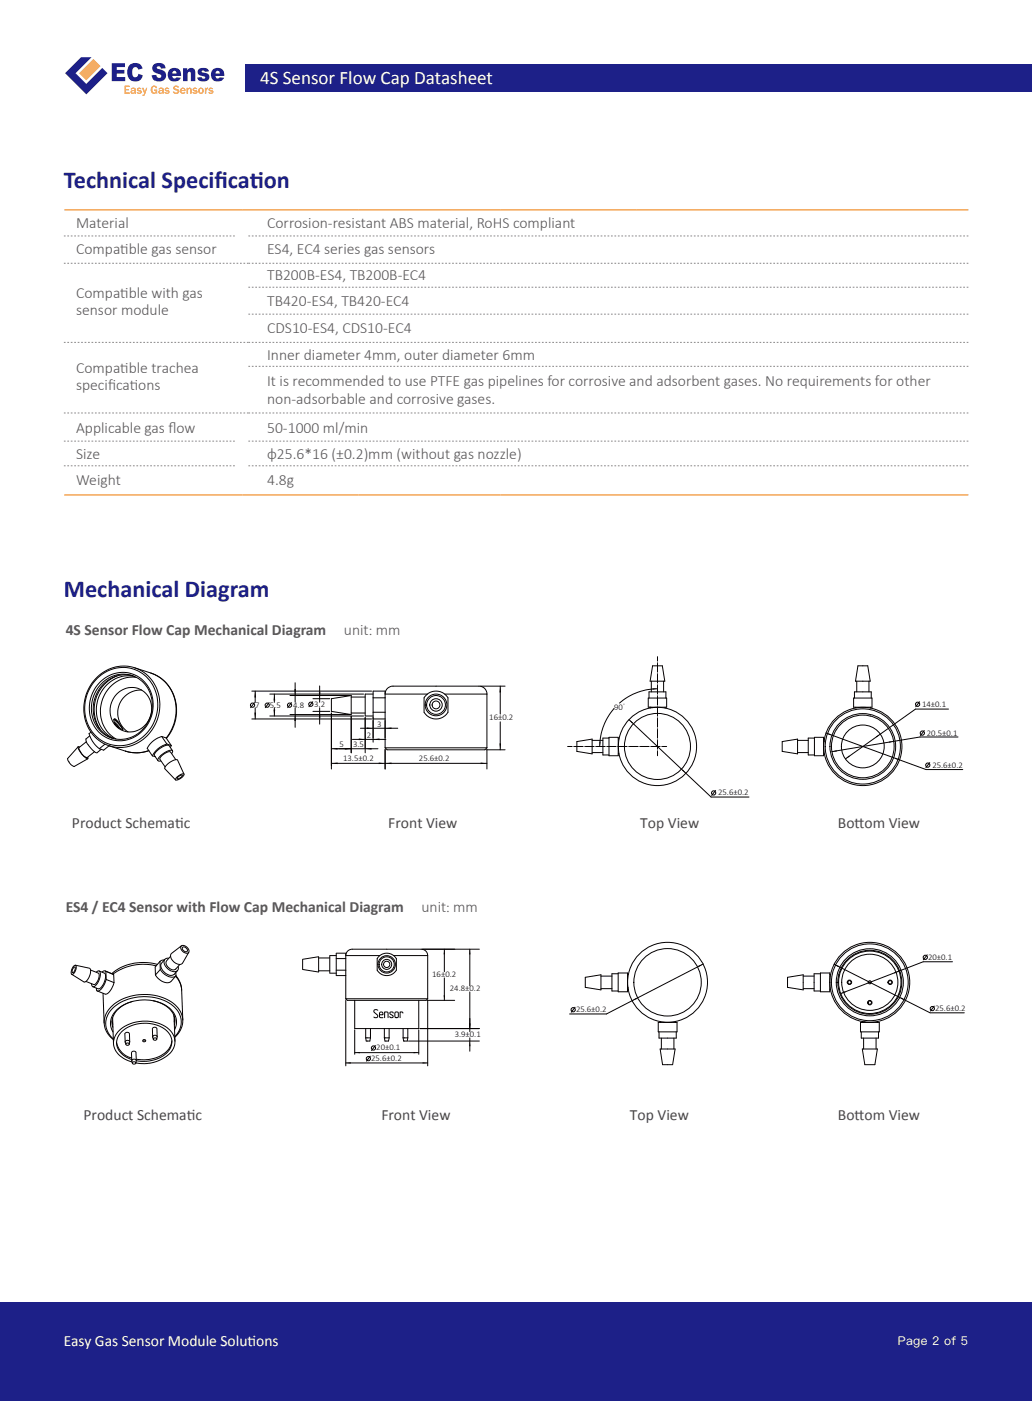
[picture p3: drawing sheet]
<svg xmlns="http://www.w3.org/2000/svg" width="210mm" height="285mm" viewBox="0 0 210 285" stroke-linecap="round" stroke-linejoin="round" font-family="sans-serif">
<g fill="#1d2088">
<path d="M0 265h210v20h-210z"/>
<path d="M49.9 13h160.1v5.7h-160.1z"/>
<path d="M22.7 12.9h2.7v.7h-1.7v.6h1.6v.8h-1.6v.7h1.8v.8h-2.8z"/>
<path d="M26.3 13.3a1.57 1.57 0 0 1 2.7 .6l-.9 .3a.62 .62 0 0 0-.7-.6 .62 .62 0 0 0-.5 .8v.3a.72 .72 0 0 0 .1 .8 .72 .72 0 0 0 .8 .1l.4-.6 .9 .3a1.61 1.61 0 0 1-1.9 1.2 1.61 1.61 0 0 1-1.3-1.8l.1-.8z"/>
<path d="M31.2 13.2a1.48 1.48 0 0 1 2.5 .7l-.9 .1a.41 .41 0 0 0-.4-.6 .41 .41 0 0 0-.4 .5l.1 .1a1.63 1.63 0 0 1 1.7 1.3 1.49 1.49 0 0 1-1.5 1.3 1.49 1.49 0 0 1-1.4-1.3l.9-.1a.48 .48 0 0 0 .5 .7 .48 .48 0 0 0 .4-.7h-.1a1.75 1.75 0 0 1-1.6-1.3z"/>
<path d="M37.3 13.9h.8v.4a.87 .87 0 0 1 1.1-.4 .87 .87 0 0 1 .5 .9v1.7h-.9v-1.7a.39 .39 0 0 0-.5-.1 .39 .39 0 0 0-.1 .5v1.3h-.9z"/>
<path d="M40.5 14.1a1.41 1.41 0 0 1 2 .4l-.8 .1a.32 .32 0 0 0-.4-.3 .32 .32 0 0 0-.3 .3l.2 .1a1.06 1.06 0 0 1 1.4 1.1 1.37 1.37 0 0 1-1.3 .8 1.37 1.37 0 0 1-1.2-.8l.9-.1a.35 .35 0 0 0 .4 .4 .35 .35 0 0 0 .3-.5 1.58 1.58 0 0 1-1.5-.8z"/>
<path d="M13.2 14.9l3.3-3.3h2.1l-3.2 3.3 2.2 2.2 3.2-3.3 1.1 1.1-4.3 4.3z"/>
<path d="M34.5 14.2a1.39 1.39 0 0 1 1.6-.3 1.39 1.39 0 0 1 .8 1.5h-1.9a.47 .47 0 0 0 .4 .5 .47 .47 0 0 0 .5-.2l.9 .1a1.44 1.44 0 0 1-2.1 .6 1.44 1.44 0 0 1-.2-2.2zM35.2 14.6l-.2 .4h.9l-.1-.5a.41 .41 0 0 0-.6 .1z"/>
<path d="M43.3 14.2a1.39 1.39 0 0 1 1.6-.3 1.39 1.39 0 0 1 .7 1.5h-1.8a.47 .47 0 0 0 .4 .5 .47 .47 0 0 0 .5-.2l.9 .1a1.44 1.44 0 0 1-2.1 .6 1.44 1.44 0 0 1-.2-2.2zM43.9 14.6l-.1 .4h.9l-.1-.5a.41 .41 0 0 0-.7 .1z"/>
</g>
<g fill="#ee7800">
<path d="M16.1 14.9l2.9-2.9 1.4 1.4-2.8 2.9z"/>
<path d="M25.4 17.4h1v.3h-.8v.4h.6v.3h-.6v.4h.8v.3h-1z"/>
<path d="M28 17.9l.3-.1 .4 .2 .1 .1-.5-.1-.2 .2 .4 .1a.42 .42 0 0 1 .3 .6 .42 .42 0 0 1-.7 .2l-.3-.3 .5 .1 .2-.1v-.1a.48 .48 0 0 1-.5-.2 .48 .48 0 0 1 0-.6z"/>
<path d="M28.9 17.9h.3l.3 .8 .2-.8h.3l-.7 1.6h-.3v-.2l.3-.1 .1-.1z"/>
<path d="M30.9 17.7a.62 .62 0 0 1 .6-.3 .62 .62 0 0 1 .5 .5l-.3 .1a.39 .39 0 0 0-.5-.3 .39 .39 0 0 0-.2 .5v.4l.4 .2 .2-.1 .1-.2h-.3v-.3h.6v.9l-.2-.3a.68 .68 0 0 1-.9 .1 .68 .68 0 0 1-.2-.9z"/>
<path d="M33.6 17.9l.4-.1 .4 .2v.1l-.4-.1-.2 .2 .4 .1a.42 .42 0 0 1 .2 .6 .42 .42 0 0 1-.6 .2l-.3-.3 .5 .1 .2-.1v-.1a.48 .48 0 0 1-.5-.2 .48 .48 0 0 1-.1-.6z"/>
<path d="M35.4 17.5l.4-.1 .5 .2 .1 .2h-.3l-.1-.1h-.4v.2l.2 .1a.56 .56 0 0 1 .7 .7 .56 .56 0 0 1-.9 .4l-.4-.4 .3-.1 .4 .3 .3-.3-.1-.1-.4-.2a.45 .45 0 0 1-.4-.3 .45 .45 0 0 1 .1-.5z"/>
<path d="M38 17.9h.2v.2l.3-.2h.4l.1 1.2h-.3v-.9l-.2-.1-.2 .2v.8h-.3z"/>
<path d="M39.3 17.9l.4-.1 .3 .2 .1 .1-.4-.1-.2 .2 .4 .1a.42 .42 0 0 1 .2 .6 .42 .42 0 0 1-.6 .2l-.3-.3 .5 .1 .2-.1v-.1a.48 .48 0 0 1-.5-.2 .48 .48 0 0 1-.1-.6z"/>
<path d="M41.7 17.9h.2v.2l.4-.3v.3l-.3 .3v.7h-.3z"/>
<path d="M42.6 17.9l.3-.1 .4 .2 .1 .1-.5-.1-.2 .2 .4 .1a.42 .42 0 0 1 .2 .6 .42 .42 0 0 1-.6 .2l-.3-.3 .5 .1 .2-.1v-.1a.48 .48 0 0 1-.5-.2 .48 .48 0 0 1 0-.6z"/>
<path d="M26.8 17.9a.5 .5 0 0 1 .5-.1 .5 .5 0 0 1 .3 .5l.1 .8h-.3v-.3a.39 .39 0 0 1-.6 .2 .39 .39 0 0 1-.1-.6l.7-.1-.1-.2-.2-.1-.5 .2zM26.9 18.6l-.1 .1a.29 .29 0 0 0 .4 .2 .29 .29 0 0 0 .2-.4z"/>
<path d="M32.4 17.9a.5 .5 0 0 1 .6-.1 .5 .5 0 0 1 .3 .5v.8h-.2l-.1-.3a.39 .39 0 0 1-.6 .2 .39 .39 0 0 1 0-.6l.6-.1v-.2l-.2-.1-.5 .2zM32.6 18.6l-.1 .1a.29 .29 0 0 0 .4 .2 .29 .29 0 0 0 .1-.4z"/>
<path d="M36.8 18a.55 .55 0 0 1 .7-.1 .55 .55 0 0 1 .2 .6h-.8l.2 .4 .6-.2a.6 .6 0 0 1-.9 .3 .6 .6 0 0 1 0-1zM37 18.1l-.1 .2h.6l-.2-.3z"/>
<path d="M40.3 18.5a.6 .6 0 0 1 1.2 0 .6 .6 0 0 1-1.2 0zM40.7 18.2l-.1 .4 .2 .2a.38 .38 0 0 0 .4-.3 .38 .38 0 0 0-.4-.4z"/>
</g>
<g fill="none" stroke="#898889" stroke-width=".2" stroke-dasharray=".4 .4" stroke-linecap="butt">
<path d="M13 48h34.8M13 53.6h37.5M50.5 48h146.6M50.5 58.4h146.6M50.5 53.6h146.6M13 69.6h37.5M50.5 63.9h146.6M50.5 69.6h146.6M50.5 74.5h146.6M13 84h37.5M13 89.7h34.8M13 94.8h34.8"/>
<path d="M50.5 84h146.6M50.5 89.7h146.6M50.5 94.8h146.6"/>
</g>
<path d="M13.1 42.7h184M13.1 100.7h184" fill="none" stroke="#ee7800" stroke-width=".2"/>
<g fill="none" stroke="#040000" stroke-width=".2">
<path d="M19.7 138.1a7.1 7.1 0 0 1 8-1.8 7.1 7.1 0 0 1 4.4 7 8 8 0 0 1-9.7 8.1 7.9 7.9 0 0 1-3.4-12.5zM19.8 137.7a7.4 7.4 0 0 1 8.3-1.6 7.4 7.4 0 0 1 4.4 7.1 8.4 8.4 0 0 1-9.7 8.7 8.1 8.1 0 0 1-4.6-12.1l.6-.9zM20.5 138.7a6.3 6.3 0 0 1 7.3-1.2 6.3 6.3 0 0 1 3.3 6.6 6.7 6.7 0 0 1-9.9 5.7 7.2 7.2 0 0 1-.7-11.1zM21 138.8a6 6 0 0 1 6.7-1 6 6 0 0 1 3.3 6 6.5 6.5 0 0 1-9.1 6 6.8 6.8 0 0 1-.9-11zM23.9 137.5l-1.6 .8-1.1 .9-1.1 1.5-.7 1.6-.2 1.7 .1 1.5 .4 1.5 .6 1.3M27.1 137.5a6.8 6.8 0 0 0-7.8 9 5.9 5.9 0 0 0 3.6 3.7M27.4 137.6a6.8 6.8 0 0 0-7.6 8.7 6.1 6.1 0 0 0 3.4 4M27.4 135.8l3.3 1.1M27.8 137.8a6.9 6.9 0 0 0-6.5 3.5 6.9 6.9 0 0 0 .4 7.3l.9 1.1 1.1 .6M30.7 136.9a8.3 8.3 0 0 1 3.2 13.3M30.7 136.9a8.3 8.3 0 0 1 3.4 12.8l-.3 .4M101.8 139.6v5.7"/>
<path d="M15.9 151.9l-2.1 2.4 .4 1 .9 .6 2.8-1.5M16.2 152l-.2-.1a2.59 2.59 0 0 0 1.2 2.1 .46 .46 0 0 0 .7 .3v-.3M17.6 150.9l-1.5 1.2a2.71 2.71 0 0 0 1.6 2l1.5-1.2M18.2 149.7l-.7 .6a4 4 0 0 0 2.2 2.8l.9-.7M18.5 148.9l-.4 .3 .5 1.1 .8 1.2 .8 .8M21.4 151.4l-1.2 .9M22.2 151.7l-1.1 .9-.9-.3M22.2 151.7l3.4 1.1M23.2 146.4l.9 .8 .9 1.2M23.2 146.3l.7 .5M23.2 146.9l1.3 1.3M23.3 146.4l.7 .5"/>
<path d="M23.3 147l.8 1M23.4 147.3h.1M23.7 141.2a4.1 4.1 0 0 1 5.3-.7 4.1 4.1 0 0 1 1.7 4.9 4.2 4.2 0 0 1-3.2 3.4 4.2 4.2 0 0 1-4.3-1.6 4.8 4.8 0 0 1 .5-6zM23.9 146.8a.58 .58 0 0 0-.7-.5v.4l.2 .6M23.9 146.8l.1 .1M24 146.9l.8 1.1 .2 .4h-.1a2.91 2.91 0 0 1-1.5-1.2v.1M28.8 140.4l-1.6 .2a4.6 4.6 0 0 0-3.2 3.8 4.6 4.6 0 0 0 2 4.5M30.3 152.7l-2.3 .4-2.4-.3M30.3 152.7a7.4 7.4 0 0 1-4.7 .1M31 153.8l.6 .1M32.9 149.8l-.8 .3-1.1 .8-1 1.3 1 1.6M32.9 149.8l1.1 1.6"/>
<path d="M32.9 149.8l.9 .3 1 1.5M34 151.4l-.9 .3-.9 .6-1.2 1.5M34 151.4l.8 .2M34.8 151.6l-.1 .5M34.9 153.3a.38 .38 0 0 0 .2-.5 .38 .38 0 0 0-.5-.2 3.5 3.5 0 0 0-2.5 2.1l.7 .1M35.1 152.7l-.7-1a3.1 3.1 0 0 0-2.8 1.4l-.2 .5 .7 1.1M35.8 154.5l-1.1-1.5a2.25 2.25 0 0 0-2.2 1.5l1.1 1.5M36 158.1l.4-.3a.82 .82 0 0 1 1.1-.3 1.78 1.78 0 0 1-1.8 1.1zM36.2 158.1l.2-.2a.38 .38 0 0 1 .7-.1l-.4 .4-.6 .2zM37.4 157.5l-1.3-2.9a2.62 2.62 0 0 0-2.5 1.4v.4l2.1 2.3M67.4 142.1l4.1-.6v3.9l-4.1-.7zM71.5 145h2.8"/>
<path d="M71.5 141.8h2.8M75.9 141.2h-1.6v4.5h1.6M75.9 144.9h2.5M75.9 142h2.5M78.4 146.3h-2.5v-5.7h2.5v11.5M78.4 152.1l.4 .4h19.9l.4-.4M78.4 152.1h20.7M86.9 141.3a2.85 2.85 0 0 1 4.3 .7v2.9a2.84 2.84 0 0 1-4.9 0v-2.9zM87 141.2h-8.6a1.61 1.61 0 0 1 1.6-1.6h17.5a1.61 1.61 0 0 1 1.6 1.6M90.5 141.2h8.6M99.1 141.2v10.9M101.8 146.8v5.7"/>
<circle cx="88.7" cy="143.4" r=".8"/>
<circle cx="88.7" cy="143.4" r="1.92"/>
<circle cx="88.7" cy="143.4" r="1.27"/>
<circle cx="88.7" cy="143.4" r="2.21"/>
</g>
<g fill="#040000">
<path d="M101.8 139.6l.1 1.3h-.3z"/>
<path d="M101.6 151.2h.3l-.1 1.3z"/>
</g>
<path d="M97.8 139.6h5M78.4 155.3h20.7M99 152.5h3.8" fill="none" stroke="#040000" stroke-width=".2"/>
<g fill="#040000">
<path d="M78.4 155.3l1.3-.2v.3z"/>
<path d="M97.8 155.1l1.3 .2-1.3 .1z"/>
</g>
<path d="M65 139.5v3.4M65 144v3.3M78.4 152.5v3.9M99.1 152.5v3.9" fill="none" stroke="#040000" stroke-width=".2"/>
<g fill="#040000">
<path d="M64.9 140.8h.3l-.2 1.3z"/>
<path d="M65 144.7l.2 1.3h-.3z"/>
</g>
<path d="M60.1 138.9v4M60.1 144v4M63.7 142.1h3.4M63.7 144.7h3.4" fill="none" stroke="#040000" stroke-width=".2"/>
<g fill="#040000">
<path d="M59.9 140.2h.3l-.1 1.3z"/>
<path d="M60.1 145.4l.1 1.3h-.3z"/>
</g>
<path d="M55.8 141.2v1.7M55.8 144v1.7M59 141.5h12.2M59 145.4h12.2" fill="none" stroke="#040000" stroke-width=".2"/>
<g fill="#040000">
<path d="M55.8 141.2l.2 1.3h-.3z"/>
<path d="M55.7 144.4h.3l-.2 1.3z"/>
</g>
<path d="M51.9 140.6v2.3M51.9 144v2.3M54.9 141.2h19.1M54.9 145.7h19.1" fill="none" stroke="#040000" stroke-width=".2"/>
<g fill="#040000">
<path d="M51.9 140.6l.2 1.3h-.3z"/>
<path d="M51.8 145h.3l-.2 1.3z"/>
</g>
<path d="M51.2 140.6h24.4M51.2 146.3h24.4M67.4 155.3h11" fill="none" stroke="#040000" stroke-width=".2"/>
<g fill="#040000">
<path d="M67.4 155.3l1.3-.2v.3z"/>
<path d="M77.1 155.1l1.3 .2-1.3 .1z"/>
</g>
<path d="M67.4 145v11.4M73.3 148.1h7.6M78.4 152.5v3.9" fill="none" stroke="#040000" stroke-width=".2"/>
<g fill="#040000">
<path d="M74.6 148l1.3 .1-1.3 .2z"/>
<path d="M78.4 148.1l1.3-.1v.3z"/>
</g>
<path d="M71.7 150.4h6.8M75.9 146.6v3.5M78.4 146.6v3.5" fill="none" stroke="#040000" stroke-width=".2"/>
<g fill="#040000">
<path d="M73 150.2l1.3 .2-1.3 .2z"/>
<path d="M75.9 150.4l1.3-.2v.4z"/>
</g>
<path d="M68.9 152.3h8M74.3 146v6.2M75.9 146v5" fill="none" stroke="#040000" stroke-width=".2"/>
<path d="M74.3 152.3l1.3-.1v.3z" fill="#040000"/>
<path d="M67.4 152.3h4.1M71.5 145.7v7.4M74.3 146v7.1" fill="none" stroke="#040000" stroke-width=".2"/>
<g fill="#040000">
<path d="M70.2 152.2l1.3 .1-1.3 .2z"/>
<path d="M67.4 152.3l1.3-.1v.3z"/>
</g>
<g fill="none" stroke="#040000" stroke-width=".2">
<path d="M174.3 138.6v2.1M174.6 135.4h2l.5 3.2h-3zM176.8 138.6v2.1M51.8 142.9l-.8 1.1M54.8 142.9l-.9 1.1M59.4 142.9l-.9 1.1M63.7 142.7l-.9 1.1M67.4 145v10.8M71.5 145.7v7.4M159.2 150.9l3.1-.5v3l-3.1-.5zM162.3 153.1h2.2M162.3 150.6h2.2"/>
<path d="M165.7 150.1h-1.2v3.5h1.2M165.7 150h1.9v3.7h-1.9zM167.6 150.3l.1 .6M167.6 153.4h.1M167.6 150.3l.1 .2M168.1 149.1l20.3 7.4h7.5M173.7 142h3.7v1.9h-3.7zM173.9 142v-1.3h3.4v1.3M174 143.9l.2 .1M177.1 145.6v.1M177.1 143.9v.1"/>
<circle cx="51.4" cy="143.4" r=".43"/>
<circle cx="54.4" cy="143.4" r=".43"/>
<circle cx="58.9" cy="143.4" r=".43"/>
<circle cx="63.2" cy="143.3" r=".43"/>
<circle cx="175.6" cy="151.8" r="4.4"/>
<circle cx="175.6" cy="151.8" r="6.7"/>
<circle cx="175.6" cy="151.8" r="8"/>
<circle cx="175.6" cy="151.8" r="7.7"/>
<circle cx="175.6" cy="151.8" r="6.4"/>
</g>
<g fill="#040000">
<path d="M182.2 154.1l.9 .5-1-.2z"/>
<path d="M168.1 149.1l1 .2-.1 .3z"/>
</g>
<path d="M194.9 149.9h-7.7l-17.9 3" fill="none" stroke="#040000" stroke-width=".2"/>
<g fill="#040000">
<path d="M180.9 150.9l1-.1-1 .3z"/>
<path d="M169.3 152.9l.9-.3 .1 .3z"/>
</g>
<path d="M193 144.2h-6.7l-14.3 10.2" fill="none" stroke="#040000" stroke-width=".2"/>
<g fill="#040000">
<path d="M178.3 149.8l.8-.5-.7 .7z"/>
<path d="M172 154.4l.8-.7 .1 .2z"/>
</g>
<g fill="none" stroke="#040000" stroke-width=".2">
<path d="M132.5 138.6v2.1M132.8 135.4h2l.5 3.2h-3zM135 138.6v2.1M117.4 150.9l3.1-.5v3l-3.1-.5zM120.5 153.1h2.2M120.5 150.6h2.2M123.9 150.1h-1.2v3.5h1.2M123.9 150h1.9v3.7h-1.9zM125.8 150.3h.2M125.9 153.3l-.1 .1M128 146.4l16.7 15.7h7.7M131.9 142h3.8v1.9h-3.8z"/>
<path d="M132.1 142v-1.3h3.4v1.3M132.2 143.9h.6M132.2 143.9l.2 .1M135.3 143.9v.1M187.2 142.7l-.9 1.1M188.1 148.6l-.8 1.1M189.2 155.1l-.8 1.1"/>
<circle cx="133.8" cy="151.8" r="6.7"/>
<circle cx="133.8" cy="151.8" r="8"/>
<circle cx="186.7" cy="143.3" r=".43"/>
<circle cx="187.7" cy="149.1" r=".43"/>
<circle cx="188.8" cy="155.6" r=".43"/>
</g>
<g fill="#040000">
<path d="M139 156.5l.6 .8-.8-.6z"/>
<path d="M128 146.4l.8 .6-.2 .2z"/>
</g>
<g fill="none" stroke="#040000" stroke-width=".2">
<path d="M133.8 133.6v.9M133.8 134.7h.1M133.8 134.9v1.8M133.8 136.9v.1M133.8 137.2v1.7M133.8 139.2h.1M133.8 139.4v1.8M115.5 151.9h.9M116.6 151.9h.1M116.9 151.9h1.7M118.9 151.9h.1M119.1 151.9h1.8"/>
<path d="M121.1 151.9h.1M121.3 151.9h1.8M123.3 151.9h.1M123.6 151.9h1.7M125 144.1l-1.3 1.8-.9 1.9-.5 1.8-.3 2.3M125.6 151.9h.1M125.8 151.9h1.8M127.8 151.9h.1M128.1 151.9h1.7M130 151.9h.1M130.3 151.9h1.8M132.3 151.9h.1"/>
<path d="M132.5 151.9h1.8M133.8 140.1l-2.1 .2-1.8 .5-2.3 1.1-1.5 1.1M133.8 141.4h.1M133.8 141.7v1.7M133.8 143.6v.1M133.8 143.9v1.8M133.8 145.9h.1M133.8 146.1v1.8M133.8 148.1h.1M133.8 148.4v1.7M133.8 150.4h.1M133.8 150.6v1.8"/>
<path d="M133.8 152.6h.1M133.8 152.8v.9M134.5 151.9h.1M134.8 151.9h.9"/>
</g>
<g fill="#040000">
<path d="M132.8 140l1 .1-1 .2z"/>
<path d="M122 150.9h.2l-.2 1z"/>
</g>
<g fill="none" stroke="#040000" stroke-width=".2">
<path d="M145.6 160.7l-.8 1.2M15 196.6a.32 .32 0 0 1 .4-.2 .32 .32 0 0 1 .1 .5l-.1 .4a.84 .84 0 0 1-.9 .9v-.8zM15 196.8l.2-.1a.76 .76 0 0 1-.5 1.1v-.4zM15.3 196.3l2.9 .7a2 2 0 0 1-.5 2.5l-.4 .3-.2-.1-2.5-1.5M18.4 197.3l1.6 .7a1.83 1.83 0 0 1-.9 2.3l-1.6-.6M19.6 197.8a.49 .49 0 0 1 .6-.2 .49 .49 0 0 1 .2 .6l-.4 1.5a1.14 1.14 0 0 1-1.2 1l-.2-.6M20.2 197.5l1 .5a2.34 2.34 0 0 1-.5 2.7l-.6 .5-1.2-.5M21.4 197.5l1.6 .7M21.5 197.6l.1 1.7M21.5 197.6l1.6 .7M21.5 197.6l-.3-.1-.5 .3M21.6 199.3l-.4 1a1.52 1.52 0 0 1-1.5 1.3l-.1-.6"/>
<path d="M21.6 199.3l1.6 .6M23 198.2l.1 .1M23.1 198.3l.1 1.6M23.2 199.9l-.3 .8a1.95 1.95 0 0 1-1.5 1.5l-1.6-.6M31.6 198.3a2.59 2.59 0 0 0 3.1 1.4l1.1-1.2M31.8 196.5l-2.8-.3-1.9 .2-2.2 .6-1.9 1.2M32 196.2a10.1 10.1 0 0 0-9.2 1.9M32.6 195.6l-1 1.1v1.6M32.6 195.6v1.6M32.6 197.2l-1 1.1M32.6 197.2a2.6 2.6 0 0 0 3.1 1.4l.1-.1M33.4 195.3l-.8 .3"/>
<path d="M33.5 195.2l-.6 .7a1.9 1.9 0 0 0 1.4 2.4l.5 .1 .6-.2 .7-.8M34.4 194.9a.86 .86 0 0 0-1 .4 .86 .86 0 0 0 .2 1.1 1.88 1.88 0 0 0 2.5 1l.2-.3v-.5M34.7 194.5l-.8 1a1.37 1.37 0 0 0 .4 1.4 1.37 1.37 0 0 0 1.5 .2l.8-.9M35.7 198.6l.4 .4a4.3 4.3 0 0 1 .9 2.4M35.8 197.8v.7M35.8 198.5a4.7 4.7 0 0 1 1.2 2.9M36.9 192.4l-2 1.5a1.33 1.33 0 0 0 .7 1.9 1.06 1.06 0 0 0 1.6 .1l1.2-2.2M36.9 192.4a1.16 1.16 0 0 1 1.5 1.4 1.1 1.1 0 0 1-1.2-.2 1.1 1.1 0 0 1-.3-1.2zM37.1 192.7a.65 .65 0 0 1 .8 .2 .65 .65 0 0 1 .1 .7 .75 .75 0 0 1-.9-.9zM61.6 195.1l3.2-.5v3.1l-3.2-.5v-2.1M64.8 197.5h2.3M64.8 194.9h2.3"/>
<path d="M68.4 195h2M68.4 197.4v1.1h2M68.4 195v-1.1h2v1.1M68.4 194.4h-1.3v3.6h1.3M68.4 197.4h2M68.4 195v2.4M70.4 197.4v1.1M70.4 195v2.4M70.4 198.5v4.7M77 194.7a2.28 2.28 0 0 1 3.7 .3v2.4a2.29 2.29 0 0 1-3.9 0v-2.4zM77.3 194.4h-6.9l.3-.9 .8-.4h14.4l.8 .4 .3 .9M80.1 194.4h6.9"/>
<path d="M87 194.4v8.8M90.4 193.1v4.6M90.4 198.9v4.6M21 202.1l.2 6M22.8 207.7l.2 .6M22.8 207.9l.1 .2M22.9 207.2l.2 5.1M23.7 212.1l.1 .1a4.1 4.1 0 0 0 3 3M25.7 212.3a.31 .31 0 0 1 .4-.2 .31 .31 0 0 1 .1 .5 .31 .31 0 0 1-.4 .1 .31 .31 0 0 1-.1-.4zM26.3 212.4l.1-.4a.46 .46 0 0 0-.5-.4 .46 .46 0 0 0-.4 .4l.1 .4M26.4 211.9l-.1-1.6a.5 .5 0 0 0-.4-.3 .5 .5 0 0 0-.5 .3l.1 1.7M26.8 215.5a3.6 3.6 0 0 1-2.8-4.5 6.4 6.4 0 0 1 6.8-2.7 4.5 4.5 0 0 1 4.2 3.5 4.1 4.1 0 0 1-3.3 3.7 7.8 7.8 0 0 1-4 .3v-1.7a.49 .49 0 0 0-.5-.3 .49 .49 0 0 0-.4 .4v1.6"/>
<path d="M26.9 216a4.4 4.4 0 0 1-3.8-4.1 5 5 0 0 1 4-3.8 7.7 7.7 0 0 1 7.8 1.8 3.5 3.5 0 0 1-1.5 5.3l-1.3 .6-1.4 .4-1.3 .2-1.7-.2M27 216.1a.3 .3 0 0 1 .5-.1 .3 .3 0 0 1-.1 .5l-.3-.1zM27 203.7a5.1 5.1 0 0 0-4.2 4.2l.2 1.1M27.6 216.3l.1-.5a.46 .46 0 0 0-.4-.4 .46 .46 0 0 0-.5 .4l.1 .5M29.1 211.6a.3 .3 0 0 1 .4-.1 .3 .3 0 0 1 0 .4 .3 .3 0 0 1-.4-.1zM29.5 211.5h-.3M31.1 203.6a5 5 0 0 1 4.5 4l-.1 .9M31.2 211.2a.3 .3 0 0 1 .5-.1 .3 .3 0 0 1 0 .5h-.4zM31.9 211.4l.1-.4a.46 .46 0 0 0-.5-.4 .46 .46 0 0 0-.4 .4l.1 .4M32 210.9l-.1-1.6a.49 .49 0 0 0-.4-.3 .49 .49 0 0 0-.5 .3l.1 1.6M35 211.7a4.6 4.6 0 0 1-4.2 3.7l-1.4 .2-1.7-.1M35.4 206.7l.2 5.1"/>
<path d="M35.5 209.5a3.8 3.8 0 0 0-2.1-5.2 8.7 8.7 0 0 0-10 1.5 3.4 3.4 0 0 0-.4 4.2M35.6 207.4l-.2 .2M35.6 207.2l-.1 .7M35.6 210.9a4.1 4.1 0 0 0-.9-6.7 10.1 10.1 0 0 0-12 1.1 4 4 0 0 0 .4 6.1M35.6 211a4.3 4.3 0 0 0-.7-7.1 10.5 10.5 0 0 0-12.3 .9 4.2 4.2 0 0 0 .5 6.7M37 201.4l.2 6.1M70.4 203.2l.3 .3h16l.3-.3M70.4 203.2h16.6M72.2 203.5v5.7h13v-5.7M74.4 211.1l.1 .7h.8l.1-.7M74.4 209.2v1.9M74.4 211.1h1"/>
<path d="M75.4 209.2v1.9M78.2 211.1l.1 .7h.8l.1-.7M78.2 209.2v1.9M78.2 211.1h1M79.2 209.2v1.9M82 211.1l.1 .7h.8l.1-.7M82 209.2v1.9M82 211.1h1M83 209.2v1.9"/>
<circle cx="145.2" cy="161.3" r=".43"/>
<circle cx="78.7" cy="196.2" r=".64"/>
<circle cx="78.7" cy="196.2" r="1.02"/>
<circle cx="78.7" cy="196.2" r="1.54"/>
<circle cx="78.7" cy="196.2" r="1.77"/>
</g>
<g fill="#040000">
<path d="M90.4 193.1l.1 1h-.2z"/>
<path d="M90.3 202.5h.2l-.1 1z"/>
</g>
<path d="M86 193.1h6.5M95.6 193.1v7.4M87 203.5h5.5M95.6 201.8v7.4" fill="none" stroke="#040000" stroke-width=".2"/>
<g fill="#040000">
<path d="M95.6 193.1l.1 1h-.2z"/>
<path d="M95.5 208.2h.2l-.1 1z"/>
</g>
<path d="M86 193.1h11.5M85.5 209.2h12M95.6 207.2v2.7M95.6 211.1v2.7" fill="none" stroke="#040000" stroke-width=".2"/>
<g fill="#040000">
<path d="M95.5 208.2h.2l-.1 1z"/>
<path d="M95.6 211.8l.1 1h-.2z"/>
</g>
<path d="M72.2 214.1h13M83.1 211.8h14.4M85.5 209.2h12" fill="none" stroke="#040000" stroke-width=".2"/>
<g fill="#040000">
<path d="M72.2 214.1l1-.1v.3z"/>
<path d="M84.2 214l1 .1-1 .2z"/>
</g>
<path d="M70.4 216.2h16.6M72.2 209.5v5M85.2 209.5v5" fill="none" stroke="#040000" stroke-width=".2"/>
<g fill="#040000">
<path d="M70.4 216.2l1-.1v.3z"/>
<path d="M86 216.1l1 .1-1 .2z"/>
</g>
<g fill="none" stroke="#040000" stroke-width=".2">
<path d="M160.3 198.8l3.1-.5v3.1l-3.1-.5zM163.4 198.6h2.3M166.9 198.1h-1.2v3.5h1.2M166.9 197.9h1.9v3.9h-1.9zM168.8 198.2h.2M169.7 196.2l19.6 9.8M170.6 198.3h.1M70.4 203.4v13.4M75.4 214.8l-.9 1.1M76.4 212.6l-.8 1.2M76.9 205.5l-.5-.1-.3 .3v.2l.7 .6v.4l-.2 .1-.5-.1M77.2 206.4h.7l-.1-.5h-.5l-.1 .2v.7l.3 .2h.4"/>
<path d="M78.3 207v-1.1h.6l.1 1.1M80 206.1a.41 .41 0 0 0-.6-.2v.4l.6 .3v.4a.41 .41 0 0 1-.7-.2M80.4 205.9a.41 .41 0 0 1 .7 .2l-.1 .9a.41 .41 0 0 1-.6-.2zM82 206.1l-.1-.2h-.5v1.1M87 203.4v13.4M163.4 201.1h2.3M169 201.3l-.2 .1M175.1 208h3.8v1.9h-3.8zM175.3 209.9v1.3h3.5v-1.3M175.5 213.4h3l-.5 3.2h-2zM175.6 207.9l-.2 .1 .6-.1M175.7 211.2v2.2"/>
<path d="M176.1 207.9l-.7 .1M178.3 211.2v2.2M178.6 207.8v.2M189.3 206h6.9"/>
<circle cx="172.9" cy="199.8" r=".34"/>
<circle cx="172.9" cy="199.8" r=".45"/>
<circle cx="177" cy="199.8" r=".31"/>
<circle cx="177" cy="199.8" r="5.7"/>
<circle cx="177" cy="199.8" r="6.8"/>
<circle cx="177" cy="199.8" r="6.5"/>
<circle cx="177" cy="199.8" r="6.4"/>
<circle cx="177" cy="199.8" r="7.8"/>
<circle cx="177" cy="199.8" r="8.1"/>
<circle cx="181.1" cy="199.8" r=".34"/>
<circle cx="181.1" cy="199.8" r=".45"/>
<circle cx="75" cy="215.4" r=".43"/>
<circle cx="76" cy="213.2" r=".43"/>
<circle cx="177" cy="204" r=".34"/>
<circle cx="177" cy="204" r=".45"/>
</g>
<g fill="#040000">
<path d="M183.4 202.9l.9 .6-1-.3z"/>
<path d="M169.7 196.2l1 .3-.1 .2z"/>
</g>
<path d="M193.8 195.6h-5.9l-16.8 6.5" fill="none" stroke="#040000" stroke-width=".2"/>
<g fill="#040000">
<path d="M182 197.8l.9-.3-.9 .5z"/>
<path d="M171.1 202.1l.9-.5 .1 .3z"/>
</g>
<g fill="none" stroke="#040000" stroke-width=".2">
<path d="M119.1 198.8l3.2-.5v3.1l-3.2-.5zM122.3 198.6h2.2M125.8 197.9h1.9v3.9h-1.9zM125.8 198.1h-1.3v3.5h1.3M127.7 198.2h.2M143.1 196.1l-19.7 10.2h-7.5M188.7 194.2l-.8 1.1M122.3 201.1h2.2M127.8 200.8l-.1 .6zM127.8 201.3l-.1 .1M133.9 208h3.9v1.9h-3.9zM134.1 209.9v1.3h3.5v-1.3"/>
<path d="M134.3 213.4h3.1l-.5 3.2h-2.1zM134.4 207.9l-.1 .1M134.6 211.2v2.2M137.1 211.2v2.2M137.5 207.8v.2M190.2 204.6l-.9 1.1"/>
<circle cx="135.8" cy="199.8" r="6.9"/>
<circle cx="135.8" cy="199.8" r="8.1"/>
<circle cx="188.3" cy="194.7" r=".43"/>
<circle cx="189.7" cy="205.2" r=".43"/>
</g>
<g fill="#040000">
<path d="M128.6 203.6l.9-.6 .1 .2z"/>
<path d="M142.1 196.5l1-.4-.9 .6z"/>
</g>
<g fill="none" stroke="#040000" stroke-width=".2">
<path d="M117.1 204.8l-.9 1.2"/>
<circle cx="116.6" cy="205.4" r=".43"/>
</g>
<g font-size="4.9" fill="#1d2088">
<text x="13" y="38.3">Technical Specif</text>
<text x="43.6" y="38.3">icat</text>
<text x="50.8" y="38.3">ion</text>
<text x="13" y="121.5">Mechanical Diagram</text>
</g>
<text font-size="3.9" fill="#fff" x="52.9" y="17.2">4S Sensor Flow Cap Datasheet</text>
<g font-size="3.2" fill="#595757">
<text x="15.5" y="46.4">Material</text>
<text x="54.4" y="46.4">Corrosion-resistant ABS material, RoHS compliant</text>
<text x="15.5" y="51.7">Compat</text>
<text x="24.5" y="51.7">ible gas sensor</text>
<text x="54.4" y="51.7">ES4, EC4 series gas sensors</text>
<text x="54.4" y="57">TB200B-ES4, TB200B-EC4</text>
<text x="15.5" y="60.6">Compat</text>
<text x="15.5" y="64.1">sensor module</text>
<text x="24.5" y="60.6">ible with gas</text>
<text x="54.4" y="62.3">TB420-ES4, TB420-EC4</text>
<text x="54.4" y="67.8">CDS10-ES4, CDS10-EC4</text>
<text x="15.5" y="75.8">Compat</text>
<text x="24.5" y="75.8">ible trachea</text>
<text x="54.4" y="73.2">Inner diameter 4mm, outer diameter 6mm</text>
<text x="15.5" y="79.4">specif</text>
<text x="22" y="79.4">icat</text>
<text x="26.4" y="79.4">ions</text>
<text x="54.4" y="78.6">It is recommended to use PTFE gas pipelines for corrosive and adsorbent gases. No requirements for other</text>
<text x="54.4" y="82.1">non-adsorbable and corrosive gases.</text>
<text x="15.5" y="88.1">Applicable gas f</text>
<text x="34.3" y="88.1">low</text>
<text x="54.4" y="88.1">50-1000 ml/min</text>
<text x="15.5" y="93.4">Size</text>
<text x="54.4" y="93.4">φ25.6*16 (±0.2)mm (without gas nozzle)</text>
<text x="15.5" y="98.7">Weight</text>
<text x="54.4" y="98.7">4.8g</text>
<text x="13.4" y="129.1">4S Sensor Flow Cap Mechanical Diagram</text>
<text x="70" y="129.1">unit: mm</text>
<text x="13.4" y="185.5">ES4 / EC4 Sensor with Flow Cap Mechanical Diagram</text>
<text x="85.8" y="185.5">unit: mm</text>
</g>
<g font-size="3.2" fill="#4c4948">
<text x="14.6" y="168.4">Product Schemat</text>
<text x="35.6" y="168.4">ic</text>
<text x="79" y="168.4">Front View</text>
<text x="130.3" y="168.4">Top View</text>
<text x="170.5" y="168.4">Bot</text>
<text x="173.9" y="168.4">tom View</text>
<text x="17" y="227.9">Product Schemat</text>
<text x="38" y="227.9">ic</text>
<text x="77.6" y="227.9">Front View</text>
<text x="128.2" y="227.9">Top View</text>
<text x="170.5" y="227.9">Bot</text>
<text x="173.9" y="227.9">tom View</text>
</g>
<g font-size="3.2" fill="#fff">
<text x="13" y="273.9">Easy Gas Sensor Module Solut</text>
<text x="50.4" y="273.9">ions</text>
</g>
<text font-size="2.5" fill="#fff" x="182.7" y="273.6">Page 2 of 5</text>
<g font-size="1.8" fill="#040000">
<text x="51.9" y="143.9">7</text>
<text x="54.9" y="143.9">5.5</text>
<text x="59.7" y="143.9">4.8</text>
<text x="63.9" y="143.8">3.2</text>
<text x="187.6" y="143.8">14±0.1</text>
<text x="76.8" y="147.8">3</text>
<text x="99.6" y="146.5">16±0.2</text>
<text x="125" y="144.3">90</text>
<text x="188.6" y="149.6">20.5±0.1</text>
<text x="69.1" y="151.9">5</text>
<text x="69.8" y="154.7">13.5±0.2</text>
<text x="71.8" y="152">3.5</text>
<text x="74.6" y="150.1">2</text>
<text x="85.3" y="154.7">25.6±0.2</text>
<text x="146.1" y="161.8">25.6±0.2</text>
<text x="189.7" y="156.1">25.6±0.2</text>
<text x="188.9" y="195.2">20±0.1</text>
<text x="88" y="198.8">16±0.2</text>
<text x="91.6" y="201.6">24.8±0.2</text>
<text x="117.2" y="205.9">25.6±0.2</text>
<text x="190.3" y="205.7">25.6±0.2</text>
<text x="75.5" y="215.8">25.6±0.2</text>
<text x="76.6" y="213.7">20±0.1</text>
<text x="92.5" y="211">3.9±0.1</text>
</g>
<text font-size="1" fill="#040000" x="126.8" y="143.4">。</text>
</svg>
